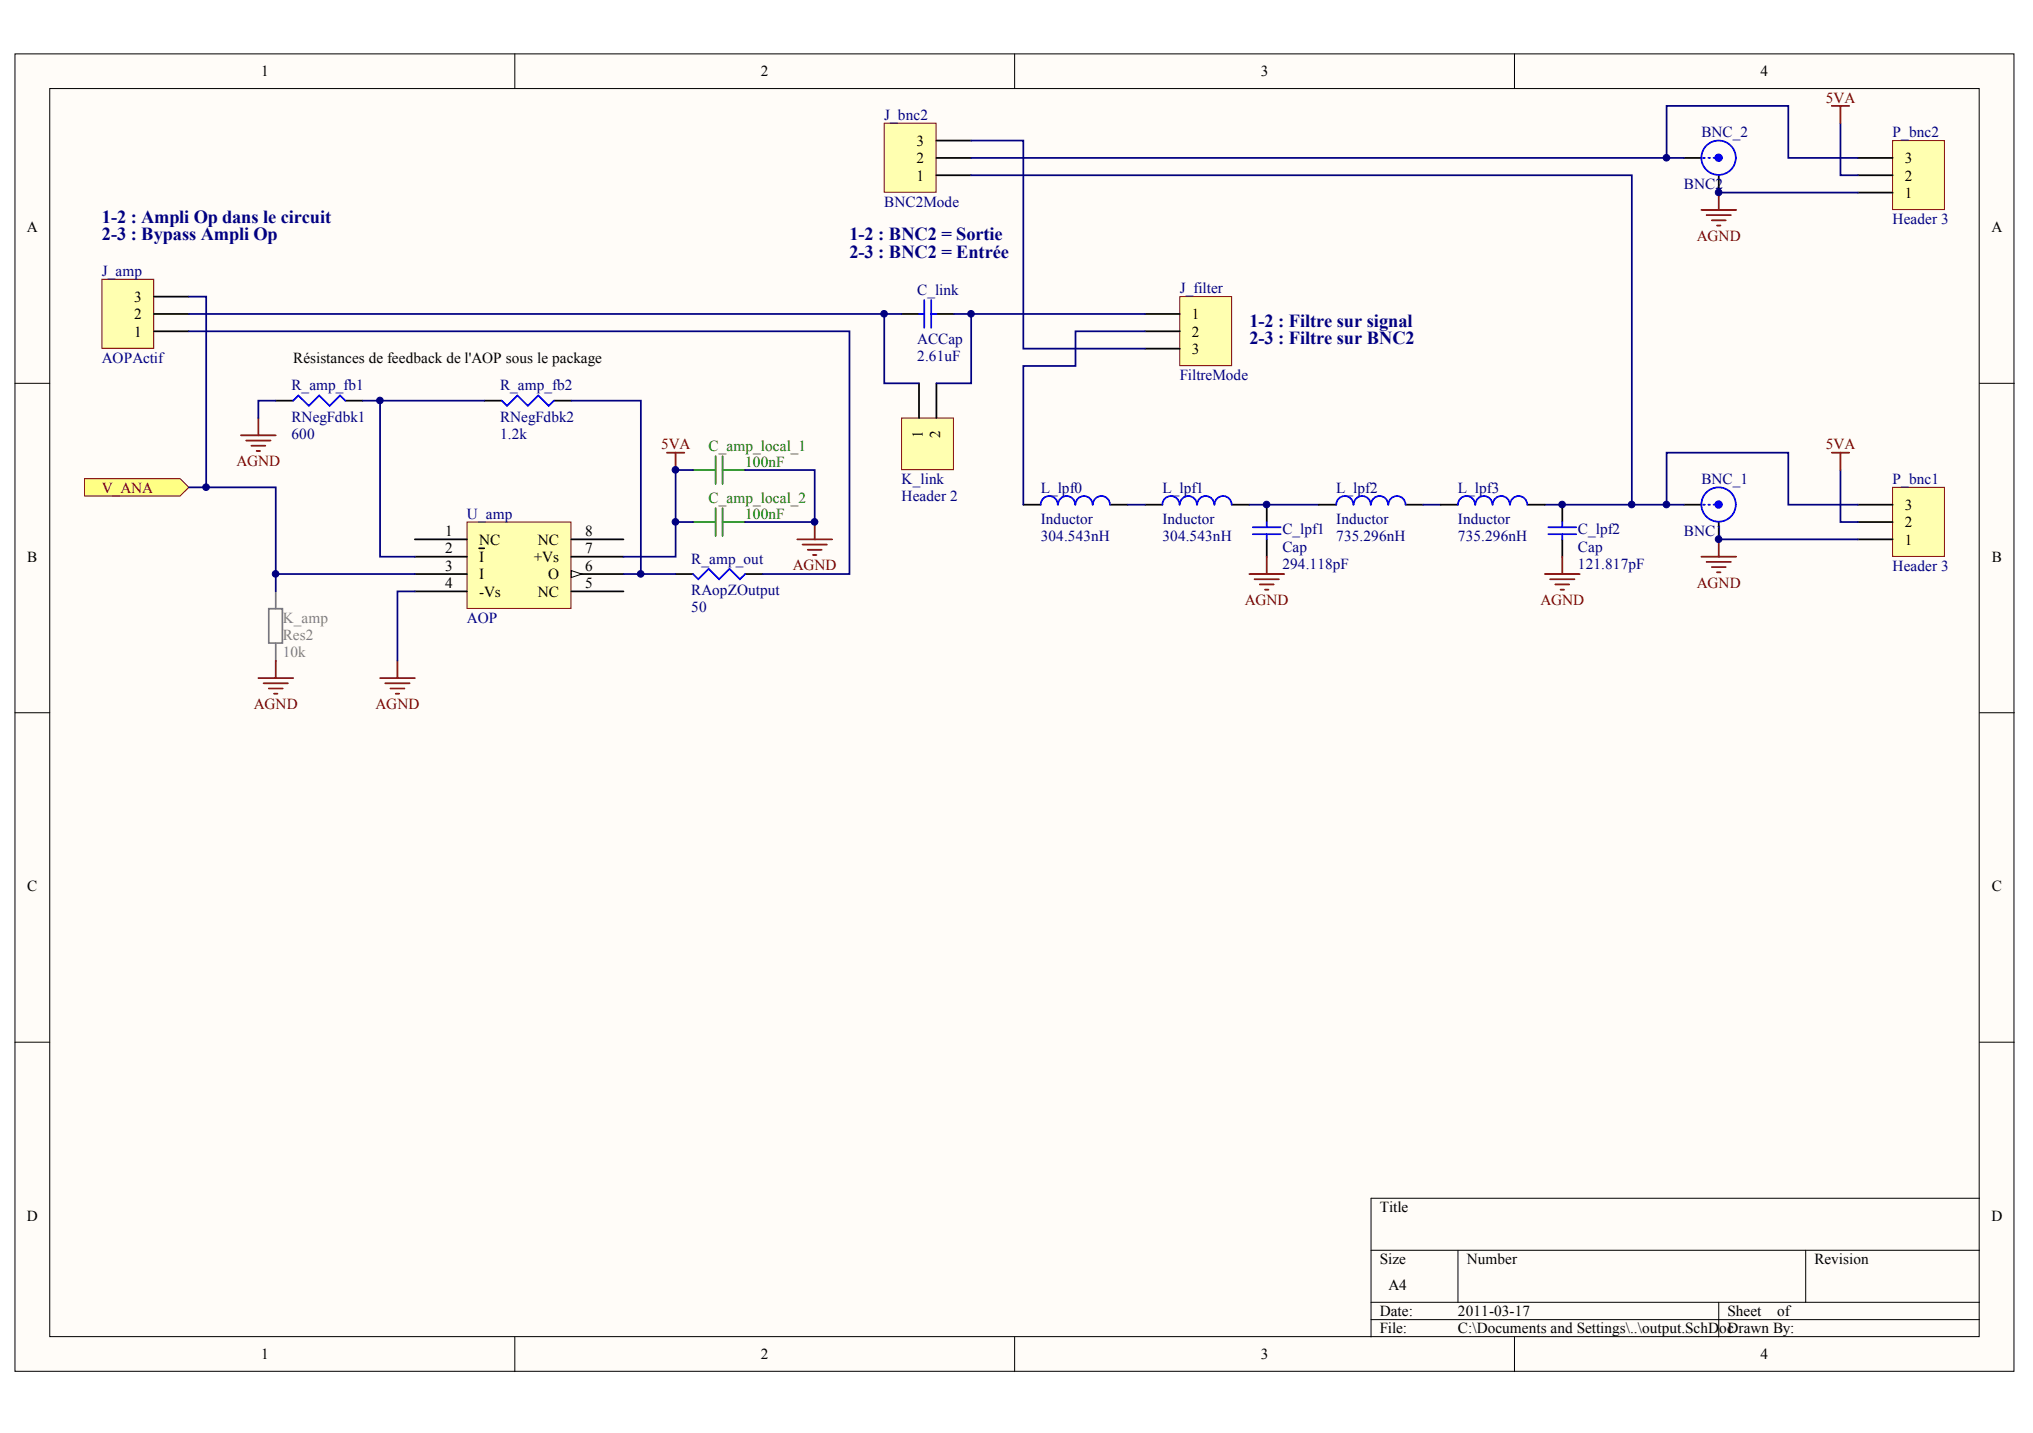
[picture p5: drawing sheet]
<svg xmlns="http://www.w3.org/2000/svg" width="287mm" height="202mm" viewBox="0 0 287 202" stroke-linecap="round" stroke-linejoin="round" font-family="sans-serif">
<g fill="#fffcf8" stroke="#000" stroke-width=".14">
<path d="M2.1 7.6h282v185.8h-282z"/>
<path d="M7 12.5h272.2v176h-272.2z"/>
</g>
<g fill="none" stroke="#000" stroke-width=".14">
<path d="M72.6 7.6v4.9M143.1 7.6v4.9M213.7 7.6v4.9M2.1 54.1h4.9M279.3 54.1h4.9M2.1 100.5h4.9M279.3 100.5h4.9M2.1 147h4.9M279.3 147h4.9M193.4 176.4h85.9M205.7 176.4v7.3M254.7 176.4v7.3"/>
<path d="M279.3 169h-85.9v19.6M72.6 188.6v4.9M143.1 188.6v4.9M193.4 183.7h85.9M193.4 186.2h85.9M213.7 188.6v4.9M242.5 183.7v4.9"/>
</g>
<path d="M11.9 67.5h13.5l1.2 1.2-1.2 1.3h-13.5z" fill-rule="evenodd" fill="#ffff80" stroke="#800000" stroke-width=".14"/>
<path d="M161.5 71.2h2.5M173.8 71.2h2.5M178.7 71.2v2.4M178.7 76.1v2.4M220.4 71.2v2.4M220.4 76.1v2.4" fill="none" stroke="#000" stroke-width=".25"/>
<path d="M166.4 71.2a1.2 1.2 0 0 0-1.2-1.2 1.2 1.2 0 0 0-1.2 1.2M168.8 71.2a1.2 1.2 0 0 0-1.2-1.2 1.2 1.2 0 0 0-1.2 1.2M171.3 71.2a1.2 1.2 0 0 0-1.2-1.2 1.2 1.2 0 0 0-1.2 1.2M173.8 71.2a1.2 1.2 0 0 0-1.3-1.2 1.2 1.2 0 0 0-1.2 1.2M176.7 74.4h4M176.7 75.4h4M178.7 73.6v.8M178.7 75.4v.7M218.4 74.4h4M218.4 75.4h4M220.4 73.6v.8M220.4 75.4v.7" fill="none" stroke="#00f" stroke-width=".25"/>
<path d="M176.3 71.2h9.8" fill="none" stroke="#000080" stroke-width=".25"/>
<path d="M178.7 78.5v2.5M220.4 78.5v2.5M176.3 81h4.9M177 81.7h3.4M177.7 82.4h2M178.5 83.2h.5M217.9 81h5M218.7 81.7h3.4M219.4 82.4h2M220.2 83.2h.4" fill="none" stroke="#800000" stroke-width=".25"/>
<path d="M166.4 41.8h7.4v9.8h-7.4z" fill="#ffffb0" stroke="#800000" stroke-width=".14"/>
<path d="M161.5 44.3h4.9M161.5 46.7h4.9M161.5 49.2h4.9" fill="none" stroke="#000" stroke-width=".25"/>
<path d="M14.4 39.4h7.3v9.7h-7.3z" fill="#ffffb0" stroke="#800000" stroke-width=".14"/>
<path d="M237.6 22.3h2.4M242.5 24.7v2.5M21.7 46.7h4.9M21.7 44.3h4.9M21.7 41.8h4.9" fill="none" stroke="#000" stroke-width=".25"/>
<circle cx="242.5" cy="22.3" r=".47" fill="#00f" stroke="#00f" stroke-width=".25"/>
<g fill="none" stroke="#00f" stroke-width=".25">
<path d="M240.3 22.3h.2M241 22.3h.2M241.7 22.3h.3"/>
<circle cx="242.5" cy="22.3" r="2.43"/>
</g>
<path d="M240 29.6h4.9M240.8 30.3h3.4M241.5 31.1h2M242.2 31.8h.5M242.5 27.2v2.4" fill="none" stroke="#800000" stroke-width=".25"/>
<path d="M65.9 73.6h14.6v12.2h-14.6z" fill="#ffffb0" stroke="#800000" stroke-width=".14"/>
<path d="M58.5 76.1h7.4M58.5 78.5h7.4M67.6 77.4h.7M80.6 76.1h7.4M80.6 78.5h7.4M58.5 81h7.4M58.5 83.4h7.4M80.6 81h7.4M80.6 83.4h7.4" fill="none" stroke="#000" stroke-width=".25"/>
<path d="M80.6 80.5l1.5 .5-1.5 .5z" fill="#fffcf8" stroke="#000" stroke-width=".14"/>
<g fill="none" stroke="#800000" stroke-width=".25">
<path d="M36.4 59v2.4M34 61.4h4.9M34.7 62.1h3.5M35.5 62.9h1.9M36.2 63.6h.5M94.1 63.9h2.4M95.3 63.9v2.4M240 78.5h4.9M240.8 79.3h3.4M241.5 80h2M242.5 76.1v2.4M53.6 95.7h4.9"/>
<path d="M54.4 96.4h3.4M55.1 97.1h2M55.8 97.9h.5M56.1 93.2v2.5M242.2 80.7h.5"/>
</g>
<path d="M26.6 41.8h2.5v26.9h-2.5M26.6 46.7h93.2v34.3h-12.2M217.9 71.2h19.7M58.5 83.4h-2.4v9.8" fill="none" stroke="#000080" stroke-width=".25"/>
<path d="M38.9 56.5h2.5M48.7 56.5h2.5M68.3 56.5h2.5M78.1 56.5h2.5M237.6 71.2h2.4M242.5 73.6v2.5M95.3 81h2.5M105.1 81h2.5" fill="none" stroke="#000" stroke-width=".25"/>
<g fill="none" stroke="#00f" stroke-width=".25">
<path d="M41.4 56.5l.7-.7 1.5 1.5 1.4-1.5 1.5 1.5 1.5-1.5 .7 .7M70.8 56.5l.7 .8 1.5-1.5 1.5 1.5 1.4-1.5 1.5 1.5 .7-.8M240.3 71.2h.2M241 71.2h.2M241.7 71.2h.3M97.8 81l.7 .7 1.5-1.5 1.4 1.5 1.5-1.5 1.5 1.5 .7-.7"/>
<circle cx="242.5" cy="71.2" r="2.43"/>
</g>
<circle cx="242.5" cy="71.2" r=".47" fill="#00f" stroke="#00f" stroke-width=".25"/>
<path d="M124.7 17.4h7.4v9.7h-7.4z" fill="#ffffb0" stroke="#800000" stroke-width=".14"/>
<path d="M132.1 19.8h4.9M132.1 24.7h4.9M132.1 22.3h4.9M127.2 44.3h2.5M132.1 44.3h2.5" fill="none" stroke="#000" stroke-width=".25"/>
<path d="M137 19.8h7.4v29.4h17.1M137 24.7h93.2v46.5M137 22.3h100.6M26.6 44.3h100.6M38.9 56.5h-2.5v2.5M51.2 56.5h2.4M68.3 56.5h-14.7v22h4.9M80.6 56.5h9.8v24.5M134.6 44.3h26.9M29.1 68.7h9.8v12.3h19.6M88 81h7.3" fill="none" stroke="#000080" stroke-width=".25"/>
<path d="M129.7 44.3h.7M130.4 42.3v3.9M131.4 42.3v3.9M131.4 44.3h.7" fill="none" stroke="#00f" stroke-width=".25"/>
<path d="M267 19.8h7.3v9.8h-7.3z" fill="#ffffb0" stroke="#800000" stroke-width=".14"/>
<path d="M262.1 22.3h4.9M262.1 24.7h4.9M262.1 27.2h4.9" fill="none" stroke="#000" stroke-width=".25"/>
<path d="M259.6 17.4v7.3h2.5M235.1 22.3v-7.4h17.2v7.4h9.8M242.5 27.2h19.6" fill="none" stroke="#000080" stroke-width=".25"/>
<path d="M258.4 14.9h2.5M259.6 14.9v2.5" fill="none" stroke="#800000" stroke-width=".25"/>
<path d="M267 68.7h7.3v9.8h-7.3z" fill="#ffffb0" stroke="#800000" stroke-width=".14"/>
<path d="M144.4 71.2h2.4M156.6 71.2h2.5M186.1 71.2h2.4M198.3 71.2h2.5M203.2 71.2h2.5M215.5 71.2h2.4M262.1 71.2h4.9M262.1 73.6h4.9M262.1 76.1h4.9" fill="none" stroke="#000" stroke-width=".25"/>
<path d="M161.5 46.7h-9.8v4.9h-7.3v19.6M95.3 73.6h2.5M97.8 66.3h-2.5v12.2h-7.3M105.1 66.3h9.8v7.3h-9.8M159.1 71.2h2.4M200.8 71.2h2.4M235.1 71.2v-7.3h17.2v7.3h9.8M242.5 76.1h19.6M259.6 66.3v7.3h2.5M38.9 81v2.4" fill="none" stroke="#000080" stroke-width=".25"/>
<path d="M112.5 76.1h4.9M113.2 76.8h3.5M114 77.6h1.9M114.7 78.3h.5M114.9 73.6v2.5M258.4 63.9h2.5M259.6 63.9v2.4M36.4 95.7h5M37.2 96.4h3.4M37.9 97.1h2M38.7 97.9h.4M38.9 93.2v2.5" fill="none" stroke="#800000" stroke-width=".25"/>
<path d="M37.9 85.9h1.9v4.8h-1.9zM38.9 83.4v2.5M38.9 90.8v2.4" fill="none" stroke="#808080" stroke-width=".25"/>
<path d="M97.8 66.3h3.2M97.8 73.6h3.2M101 64.3v4M101 71.7v3.9M101.9 66.3h3.2M101.9 64.3v4M101.9 71.7v3.9M101.9 73.6h3.2" fill="none" stroke="#008000" stroke-width=".25"/>
<path d="M149.2 71.2a1.2 1.2 0 0 0-1.2-1.2 1.2 1.2 0 0 0-1.2 1.2M151.7 71.2a1.2 1.2 0 0 0-1.2-1.2 1.2 1.2 0 0 0-1.2 1.2M154.1 71.2a1.2 1.2 0 0 0-1.2-1.2 1.2 1.2 0 0 0-1.2 1.2M156.6 71.2a1.2 1.2 0 0 0-1.2-1.2 1.2 1.2 0 0 0-1.2 1.2M190.9 71.2a1.2 1.2 0 0 0-1.2-1.2 1.2 1.2 0 0 0-1.2 1.2M193.4 71.2a1.2 1.2 0 0 0-1.2-1.2 1.2 1.2 0 0 0-1.2 1.2M195.8 71.2a1.2 1.2 0 0 0-1.2-1.2 1.2 1.2 0 0 0-1.2 1.2M198.3 71.2a1.2 1.2 0 0 0-1.2-1.2 1.2 1.2 0 0 0-1.2 1.2M208.1 71.2a1.2 1.2 0 0 0-1.2-1.2 1.2 1.2 0 0 0-1.2 1.2M210.5 71.2a1.2 1.2 0 0 0-1.2-1.2 1.2 1.2 0 0 0-1.2 1.2M213 71.2a1.2 1.2 0 0 0-1.2-1.2 1.2 1.2 0 0 0-1.2 1.2M215.4 71.2a1.2 1.2 0 0 0-1.2-1.2 1.2 1.2 0 0 0-1.2 1.2" fill="none" stroke="#00f" stroke-width=".25"/>
<path d="M127.2 59h7.3v7.3h-7.3z" fill="#ffffb0" stroke="#800000" stroke-width=".14"/>
<path d="M129.7 54.1v4.9M132.1 54.1v4.9" fill="none" stroke="#000" stroke-width=".25"/>
<path d="M124.7 44.3v9.8h5M137 44.3v9.8h-4.9" fill="none" stroke="#000080" stroke-width=".25"/>
<g fill="#000080" stroke="#000080" stroke-width=".14">
<circle cx="29.1" cy="68.7" r=".47"/>
<circle cx="38.9" cy="81" r=".47"/>
<circle cx="53.6" cy="56.5" r=".47"/>
<circle cx="90.4" cy="81" r=".47"/>
<circle cx="95.3" cy="73.6" r=".47"/>
<circle cx="95.3" cy="66.3" r=".47"/>
<circle cx="114.9" cy="73.6" r=".47"/>
<circle cx="124.7" cy="44.3" r=".47"/>
<circle cx="137" cy="44.3" r=".47"/>
<circle cx="178.7" cy="71.2" r=".47"/>
<circle cx="220.4" cy="71.2" r=".47"/>
<circle cx="230.2" cy="71.2" r=".47"/>
<circle cx="235.1" cy="71.2" r=".47"/>
<circle cx="235.1" cy="22.3" r=".47"/>
<circle cx="242.5" cy="76.1" r=".47"/>
<circle cx="242.5" cy="27.1" r=".47"/>
</g>
<g font-size="2.6" fill="#000080">
<text x="14.4" y="31.5">1-2 : Ampli Op dans le circuit</text>
<text x="14.4" y="33.9">2-3 : Bypass Ampli Op</text>
<text x="119.8" y="33.9">1-2 : BNC2 = Sortie</text>
<text x="119.8" y="36.4">2-3 : BNC2 = Entrée</text>
<text x="176.3" y="46.1">1-2 : Filtre sur signal</text>
<text x="176.3" y="48.6">2-3 : Filtre sur BNC2</text>
</g>
<g font-size="2.2">
<text x="36.8" y="10.8">1</text>
<text x="107.4" y="10.8">2</text>
<text x="177.9" y="10.8">3</text>
<text x="248.4" y="10.8">4</text>
<text x="129.3" y="23">2</text>
<text x="129.3" y="20.6">3</text>
<text x="268.7" y="23">3</text>
<text x="129.3" y="25.5">1</text>
<text x="268.7" y="25.5">2</text>
<text x="268.7" y="27.9">1</text>
<text x="3.8" y="32.8">A</text>
<text x="281" y="32.8">A</text>
<text x="18.9" y="47.5">1</text>
<text x="18.9" y="45">2</text>
<text x="18.9" y="42.6">3</text>
<text x="168.2" y="45">1</text>
<text x="168.2" y="47.5">2</text>
<text x="41.4" y="51.1">Résistances de feedback de l'AOP sous le package</text>
<text x="168.2" y="49.9">3</text>
<text x="268.7" y="71.9">3</text>
<text x="62.8" y="75.6">1</text>
<text x="67.6" y="76.8">NC</text>
<text x="75.9" y="76.8">NC</text>
<text x="82.6" y="75.6">8</text>
<text x="268.7" y="74.4">2</text>
<text x="268.7" y="76.8">1</text>
<text x="3.9" y="79.2">B</text>
<text x="62.8" y="78.1">2</text>
<text x="62.8" y="80.5">3</text>
<text x="62.8" y="82.9">4</text>
<text x="67.6" y="79.3">I</text>
<text x="67.6" y="81.7">I</text>
<text x="75.3" y="79.3">+Vs</text>
<text x="77.3" y="81.7">O</text>
<text x="82.6" y="82.9">5</text>
<text x="82.6" y="78.1">7</text>
<text x="82.6" y="80.5">6</text>
<text x="281" y="79.2">B</text>
<text x="67.6" y="84.2">-Vs</text>
<text x="75.9" y="84.2">NC</text>
<text x="3.9" y="125.7">C</text>
<text x="281" y="125.7">C</text>
<text x="3.8" y="172.2">D</text>
<text x="194.6" y="170.9">Title</text>
<text x="280.9" y="172.2">D</text>
<text x="194.6" y="178.3">Size</text>
<text x="206.9" y="178.3">Number</text>
<text x="256" y="178.3">Revision</text>
<text x="194.6" y="185.6">Date:</text>
<text x="195.9" y="182">A4</text>
<text x="205.7" y="185.6">2011-03-17</text>
<text x="243.7" y="185.6">Sheet</text>
<text x="250.7" y="185.6">of</text>
<text x="36.8" y="191.8">1</text>
<text x="107.4" y="191.8">2</text>
<text x="177.9" y="191.8">3</text>
<text x="194.6" y="188.1">File:</text>
<text x="205.7" y="188.1">C:\Documents and Settings\..\output.SchDocDrawn By:</text>
<text x="248.4" y="191.8">4</text>
</g>
<g font-size="2.2" fill="#000080">
<text x="124.7" y="16.9">J_bnc2</text>
<text x="240" y="19.4">BNC_2</text>
<text x="267" y="19.4">P_bnc2</text>
<text x="124.7" y="29.1">BNC2Mode</text>
<text x="237.6" y="26.7">BNC2</text>
<text x="267" y="31.6">Header 3</text>
<text x="14.4" y="38.9">J_amp</text>
<text x="129.4" y="41.6">C_link</text>
<text x="166.4" y="41.4">J_filter</text>
<text x="14.4" y="51.1">AOPActif</text>
<text x="129.4" y="50.9">2.61uF</text>
<text x="129.4" y="48.5">ACCap</text>
<text x="166.4" y="53.6">FiltreMode</text>
<text x="41.1" y="55.1">R_amp_fb1</text>
<text x="41.1" y="59.5">RNegFdbk1</text>
<text x="70.5" y="55.1">R_amp_fb2</text>
<text x="70.5" y="59.5">RNegFdbk2</text>
<text x="41.1" y="61.9">600</text>
<text x="70.5" y="61.9">1.2k</text>
<text x="127.2" y="68.3">K_link</text>
<text x="127.2" y="70.7">Header 2</text>
<text x="146.8" y="69.5">L_lpf0</text>
<text x="164" y="69.5">L_lpf1</text>
<text x="188.5" y="69.5">L_lpf2</text>
<text x="205.7" y="69.5">L_lpf3</text>
<text x="240" y="68.3">BNC_1</text>
<text x="267" y="68.3">P_bnc1</text>
<text x="65.9" y="73.2">U_amp</text>
<text x="146.8" y="76.3">304.543nH</text>
<text x="146.8" y="73.9">Inductor</text>
<text x="164" y="76.3">304.543nH</text>
<text x="164" y="73.9">Inductor</text>
<text x="180.9" y="75.4">C_lpf1</text>
<text x="180.9" y="77.8">Cap</text>
<text x="188.5" y="76.3">735.296nH</text>
<text x="188.5" y="73.9">Inductor</text>
<text x="205.7" y="76.3">735.296nH</text>
<text x="205.7" y="73.9">Inductor</text>
<text x="222.6" y="75.4">C_lpf2</text>
<text x="222.6" y="77.8">Cap</text>
<text x="237.6" y="75.6">BNC1</text>
<text x="97.5" y="79.5">R_amp_out</text>
<text x="97.5" y="83.9">RAopZOutput</text>
<text x="180.9" y="80.3">294.118pF</text>
<text x="222.6" y="80.3">121.817pF</text>
<text x="267" y="80.5">Header 3</text>
<text x="65.9" y="87.8">AOP</text>
<text x="97.5" y="86.4">50</text>
</g>
<g font-size="2.2" fill="#800000">
<text x="257.6" y="14.5">5VA</text>
<text x="239.4" y="34">AGND</text>
<text x="33.4" y="65.8">AGND</text>
<text x="93.3" y="63.4">5VA</text>
<text x="257.6" y="63.4">5VA</text>
<text x="14.4" y="69.5">V_ANA</text>
<text x="111.8" y="80.4">AGND</text>
<text x="239.4" y="82.9">AGND</text>
<text x="175.6" y="85.3">AGND</text>
<text x="217.3" y="85.3">AGND</text>
<text x="35.8" y="100">AGND</text>
<text x="53" y="100">AGND</text>
</g>
<g font-size="2.2" fill="#008000">
<text x="100" y="63.6">C_amp_local_1</text>
<text x="105.1" y="65.8">100nF</text>
<text x="100" y="71">C_amp_local_2</text>
<text x="105.1" y="73.2">100nF</text>
</g>
<g font-size="2.2" fill="#808080">
<text x="39.9" y="87.8">K_amp</text>
<text x="39.9" y="92.7">10k</text>
<text x="39.9" y="90.3">Res2</text>
</g>
<g font-size="2.1">
<text x="130.2" y="61.8" transform="rotate(-90 130.2 61.8)">1</text>
<text x="132.7" y="61.8" transform="rotate(-90 132.7 61.8)">2</text>
</g>
</svg>
